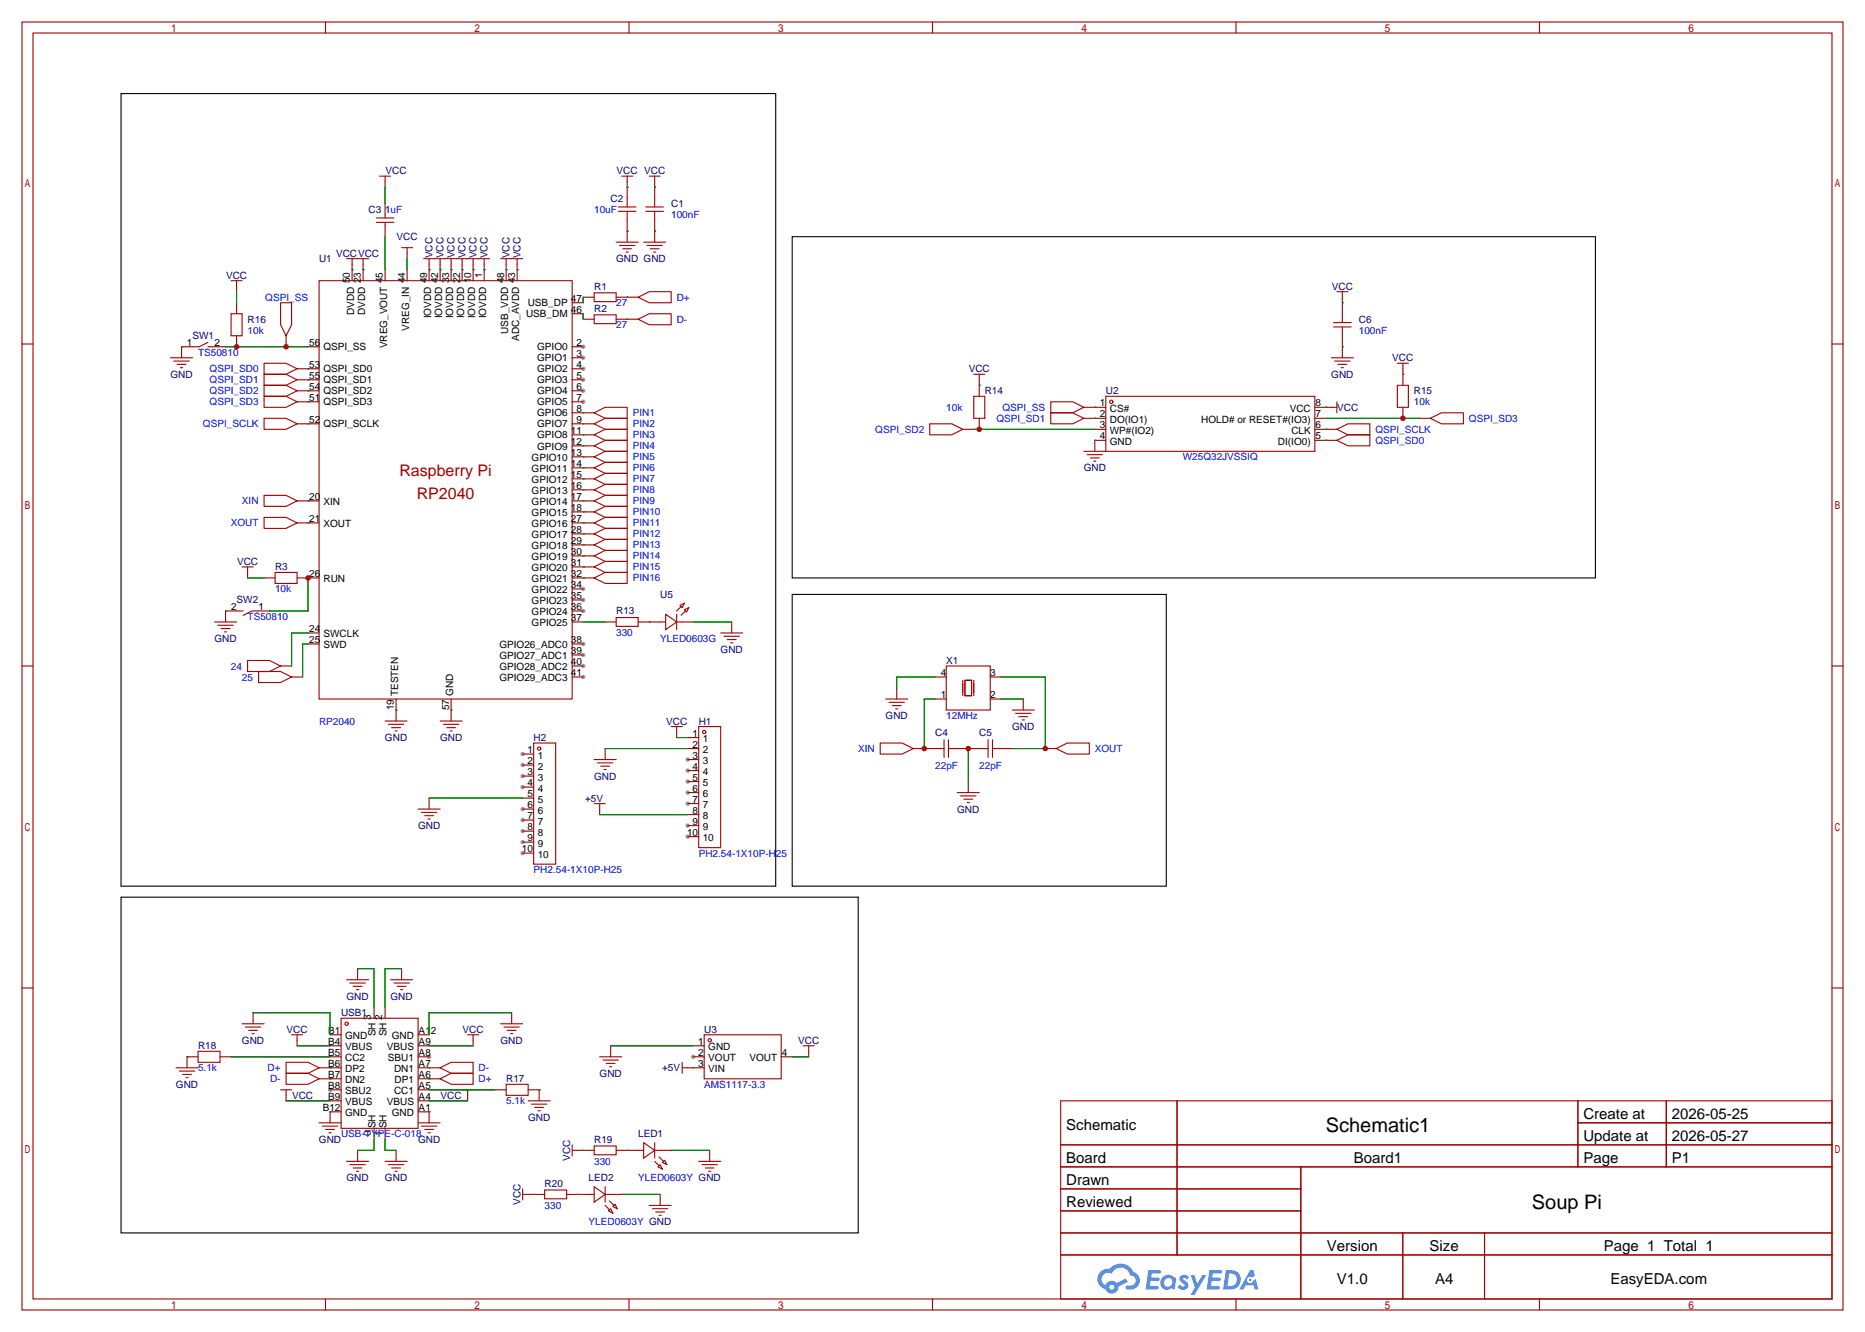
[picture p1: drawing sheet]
<svg xmlns="http://www.w3.org/2000/svg" width="431mm" height="307mm" viewBox="0 0 431 307" stroke-linecap="round" stroke-linejoin="round" font-family="sans-serif">
<g fill="#999">
<circle cx="134.6" cy="80" r=".51"/>
<circle cx="134.6" cy="82.6" r=".51"/>
<circle cx="134.6" cy="135.9" r=".51"/>
<circle cx="134.6" cy="138.4" r=".51"/>
<circle cx="134.6" cy="141" r=".51"/>
<circle cx="134.6" cy="148.6" r=".51"/>
<circle cx="134.6" cy="151.1" r=".51"/>
<circle cx="134.6" cy="85.1" r=".51"/>
<circle cx="134.6" cy="153.7" r=".51"/>
<circle cx="134.6" cy="156.2" r=".51"/>
<circle cx="134.6" cy="87.6" r=".51"/>
<circle cx="134.6" cy="90.2" r=".51"/>
<circle cx="134.6" cy="92.7" r=".51"/>
<circle cx="160" cy="243.8" r=".51"/>
<circle cx="76.2" cy="251.5" r=".51"/>
<circle cx="99.1" cy="243.8" r=".51"/>
<circle cx="158.7" cy="175.3" r=".51"/>
<circle cx="158.7" cy="177.8" r=".51"/>
<circle cx="158.7" cy="180.3" r=".51"/>
<circle cx="158.7" cy="182.9" r=".51"/>
<circle cx="158.7" cy="185.4" r=".51"/>
<circle cx="158.7" cy="190.5" r=".51"/>
<circle cx="158.7" cy="193" r=".51"/>
<circle cx="120.6" cy="174" r=".51"/>
<circle cx="120.6" cy="176.5" r=".51"/>
<circle cx="120.6" cy="179.1" r=".51"/>
<circle cx="120.6" cy="181.6" r=".51"/>
<circle cx="120.6" cy="186.7" r=".51"/>
<circle cx="120.6" cy="189.2" r=".51"/>
<circle cx="120.6" cy="191.8" r=".51"/>
<circle cx="120.6" cy="194.3" r=".51"/>
<circle cx="120.6" cy="196.9" r=".51"/>
</g>
<g fill="none" stroke="#a10000" stroke-width=".25">
<path d="M5.1 5.1h420.3v297.2h-420.3zM7.6 7.6h415.3v292.1h-415.3zM75.1 5.1v2.5M145.2 5.1v2.5M215.3 5.1v2.5M285.3 5.1v2.5M355.4 5.1v2.5M5.1 79.4h2.5M422.9 79.4h2.5M5.1 153.7h2.5M422.9 153.7h2.5M5.1 228h2.5"/>
<path d="M422.9 228h2.5M244.9 254h178v45.7h-178zM271.7 254v35.6M364.3 254v15.2M364.3 259.1h58.6M384.7 254v15.2M244.9 264.2h178M244.9 269.2h178M244.9 274.3h55.4M244.9 279.4h55.4M300.3 269.2v30.5M75.1 299.7v2.6"/>
<path d="M145.2 299.7v2.6M215.3 299.7v2.6M244.9 284.5h178M244.9 289.6h178M285.3 299.7v2.6M323.8 284.5v15.2M342.7 284.5v15.2M355.4 299.7v2.6"/>
</g>
<g fill="#5487ff">
<path d="M272.6 294.4a1.3 1.3 0 0 1 1.8 .3l-.4 .6a.54 .54 0 0 0-.9-.2l.1 .2a1.28 1.28 0 0 1 .8 2 1.53 1.53 0 0 1-2.2-.3l.6-.6 .7 .5a.31 .31 0 0 0 .4-.3 .31 .31 0 0 0-.3-.4 1.12 1.12 0 0 1-.6-1.8z"/>
<path d="M274.9 294.2h.8l.7 2 1.2-2h.9l-2.7 4.5h-.9l.9-1.6z"/>
<path d="M265.1 293h2.3a.46 .46 0 0 1 .5 .1 .46 .46 0 0 1 .1 .5l-.4 .2h-1.7l-.2 1h1.7a.4 .4 0 0 1 .3 .4 .4 .4 0 0 1-.4 .4h-1.7l-.2 1.2h1.4a.46 .46 0 0 1 .5 0 .46 .46 0 0 1 .1 .5l-.3 .2h-2.6z"/>
<path d="M279.2 293.1h2.3a.47 .47 0 0 1 .5 0 .47 .47 0 0 1 .1 .5l-.4 .2h-1.7l-.2 1h1.7a.4 .4 0 0 1 .3 .4 .4 .4 0 0 1-.4 .4h-1.7l-.1 1.2 1.3-.1a.46 .46 0 0 1 .5 .1 .46 .46 0 0 1 .1 .5l-.3 .2h-2.6z"/>
<path d="M288.6 293.1h.7l.4 1.3-.7 .3a.75 .75 0 0 0-1.1 .3 .75 .75 0 0 0 .5 1.1 .75 .75 0 0 0 1-.7l.5-.3 .6 2.4h-.9l-.2-.9h-1.8l-.6 .9h-.9z"/>
<path d="M283 293.1l-.6 4.4h1.4a2.27 2.27 0 0 0 2.6-2.2 2.27 2.27 0 0 0-2.7-2.2zM283.8 293.8a1.5 1.5 0 0 1 1.8 1.6 1.5 1.5 0 0 1-2 1.4h-.2z"/>
<path d="M268.4 294.7a1.6 1.6 0 0 0-.3 2.3 1.6 1.6 0 0 0 2.3 .2l.8 .3 .3-2.4-.2-.3-.4-.1a1.58 1.58 0 0 0-2.5 0zM269 295.2a.99 .99 0 0 1 1.7 .6 .99 .99 0 0 1-1.4 1.1 .98 .98 0 0 1-.3-1.7z"/>
<path d="M254.1 293.5a2.37 2.37 0 0 0 1.1 4 1.54 1.54 0 0 0 1.8 1 1.54 1.54 0 0 0 1.2-1.6l2.1-1.1-.4-.8-2.1 1a1.57 1.57 0 0 0-2.6 .5 1.5 1.5 0 0 1-.7-2.1 1.5 1.5 0 0 1 2.1-.5 2.23 2.23 0 0 1 2.3-1.4 2.23 2.23 0 0 1 2 1.8 1.16 1.16 0 0 1 1.3 1.1 1.16 1.16 0 0 1-1.1 1.2h-.7a.47 .47 0 0 0-.6 .4 .47 .47 0 0 0 .5 .5 2.14 2.14 0 0 0 2.7-1.3 2.14 2.14 0 0 0-1.4-2.7 3.2 3.2 0 0 0-5.4-.7l-1.2 .1zM256.1 297a.58 .58 0 0 1 1.1 0 .58 .58 0 0 1-1.1 0z"/>
<circle cx="288.6" cy="295.3" r=".28"/>
</g>
<g fill="none" stroke="#a10000" stroke-width=".25">
<path d="M80 59.7h5.1M81.3 59.7v5.1M83.8 59.7v5.1M86.9 51.3h4M86.9 50.3h4M87.6 40.6h2.6M88.9 40.6v2.6M88.9 47v3.3M88.9 51.3v3.3M92.7 57.2h2.5M94 57.2v2.5M97.8 59.7h15.2"/>
<path d="M99.1 59.7v5.1M101.6 59.7v5.1M104.1 59.7v5.1M106.7 59.7v5.1M109.2 59.7v5.1M111.8 59.7v5.1M115.6 59.7h5M116.8 59.7v5.1M119.4 59.7v5.1M142.2 55.9h5.1M142.7 47.8h4.1M142.7 48.8h4.1"/>
<path d="M143 56.6h3.6M143.5 40.6h2.5M143.8 57.4h2M144.5 58.2h.5M144.8 40.6v7.2M144.8 48.8v7.1M148.6 55.9h5.1M149.1 47.8h4.1M149.1 48.8h4.1M149.4 56.6h3.5M149.9 40.6h2.5M150.1 57.4h2"/>
<path d="M150.9 58.2h.5M151.1 40.6v7.2M151.1 48.8v7.1M48 79l-2 1h-4.1v2.6M53.3 72.4h2.6v5.1h-2.6zM53.3 64.8h2.6M54.6 64.8v2.5M54.6 69.8v2.6M54.6 77.5v2.5M64.8 69.8h2.5v5.1l-1.3 2.6-1.2-2.6zM66 77.5v2.5M73.7 64.8h58.4v96.5h-58.4z"/>
<path d="M88.9 62.2v2.6M94 62.2v2.6M132.1 72.4h2.5M132.1 69.8h2.5M134.6 68.6h2.6M134.6 73.7h2.6M137.2 67.6h5v2h-5zM137.2 72.6h5v2.1h-5zM142.2 68.6h5.1M142.2 73.7h5.1M147.3 73.7l2.6-1.3h5v2.5h-5zM147.3 68.6l2.6-1.3h5v2.5h-5z"/>
<path d="M307.8 74.4h4.1M307.8 75.4h4.1M308.6 67.3h2.5M309.9 67.3v7.1M309.9 75.4v7.2M39.4 82.6h5M40.1 83.3h3.6M40.9 84.1h2M41.7 84.8h.5M48 80h4.1M61 83.8h5l2.6 1.3-2.6 1.3h-5zM61 86.4h5l2.6 1.2-2.6 1.3h-5z"/>
<path d="M61 88.9h5l2.6 1.3-2.6 1.2h-5zM61 91.4h5l2.6 1.3-2.6 1.3h-5zM61 96.5h5l2.6 1.3-2.6 1.3h-5zM68.6 85.1h5.1M68.6 87.6h5.1M68.6 92.7h5.1M68.6 97.8h5.1M68.6 90.2h5.1M71.1 80h2.6M132.1 80h2.5M132.1 82.6h2.5M132.1 85.1h2.5"/>
<path d="M132.1 87.6h2.5M132.1 92.7h2.5M132.1 97.8h5.1M132.1 90.2h2.5M132.1 95.2h5.1M137.2 95.2l2.5-1.2h5.1v2.5h-5.1zM137.2 97.8l2.5-1.3h5.1v2.6h-5.1zM214.6 97.8h5.1l2.5 1.3-2.5 1.2h-5.1zM222.2 99.1h2.6M224.8 91.4h2.5v5.1h-2.5zM224.8 86.4h2.5M226.1 86.4v5"/>
<path d="M226.1 96.5v2.6M242.6 95.2h5l2.6 1.3-2.6 1.3h-5zM242.6 92.7h5l2.6 1.3-2.6 1.2h-5zM250.2 94h5.1M250.2 96.5h5.1M252.7 99.1h2.6M255.3 91.4h48.2v12.7h-48.2zM303.5 94h5.1M303.5 96.5h2.6M303.5 99.1h5.1M307.3 82.6h5.1M308.1 83.3h3.6"/>
<path d="M308.6 99.1l2.5-1.3h5.1v2.5h-5.1zM308.6 92.7v2.5M308.9 84.1h2M309.6 84.8h.5M322.6 88.9h2.5v5.1h-2.5zM322.6 83.8h2.5M323.8 83.8v5.1M323.8 94v2.5M327.7 96.5h2.5M330.2 96.5l2.5-1.3h5.1v2.6h-5.1zM61 114.3h5l2.6 1.3-2.6 1.2h-5zM61 119.4h5l2.6 1.3-2.6 1.2h-5z"/>
<path d="M68.6 115.6h5.1M132.1 100.3h5.1M132.1 102.9h5.1M132.1 105.4h5.1M132.1 107.9h5.1M132.1 110.5h5.1M132.1 113h5.1M132.1 115.6h5.1M132.1 118.1h5.1M137.2 100.3l2.5-1.2h5.1v2.5h-5.1zM137.2 102.9l2.5-1.3h5.1v2.5h-5.1zM137.2 105.4l2.5-1.3h5.1v2.6h-5.1z"/>
<path d="M137.2 107.9l2.5-1.2h5.1v2.5h-5.1zM137.2 110.5l2.5-1.3h5.1v2.6h-5.1zM137.2 113l2.5-1.2h5.1v2.5h-5.1zM137.2 115.6l2.5-1.3h5.1v2.5h-5.1zM137.2 118.1l2.5-1.3h5.1v2.6h-5.1zM250.2 104.1h5.1M251 104.9h3.5M251.7 105.7h2M252.5 106.4h.5M255.3 101.6h-2.6v2.5M303.5 101.6h5.1M308.6 101.6l2.5-1.3h5.1v2.6h-5.1z"/>
<path d="M55.9 130.8h2.5M57.1 130.8v2.5M61 133.3h2.5M63.5 132.1h5.1v2.5h-5.1zM68.6 120.7h5.1M68.6 133.3h5.1M132.1 120.7h5.1M132.1 133.3h5.1M132.1 123.2h5.1M132.1 125.7h5.1M132.1 128.3h5.1M132.1 130.8h5.1"/>
<path d="M132.1 135.9h2.5M132.1 138.4h2.5M137.2 120.7l2.5-1.3h5.1v2.5h-5.1zM137.2 123.2l2.5-1.3h5.1v2.6h-5.1zM137.2 125.7l2.5-1.2h5.1v2.5h-5.1zM137.2 128.3l2.5-1.3h5.1v2.5h-5.1zM137.2 130.8l2.5-1.3h5.1v2.6h-5.1zM137.2 133.3l2.5-1.2h5.1v2.5h-5.1zM157 139.7l1-.5-.5 1zM157.2 140l-1 1M49.5 143.5h5.1M50.3 144.3h3.5"/>
<path d="M51.1 145h2M51.8 145.8h.5M56.1 141h-4v2.5M57.1 152.4h5.1l2.6 1.3-2.6 1.2h-5.1zM59.7 154.9h5.1l2.5 1.3-2.5 1.3h-5.1zM62.2 141h-4l-2.1 1M64.8 153.7h2.5M67.3 156.2h2.5M71.1 146h2.6M71.1 148.6h2.6M132.1 148.6h2.5M132.1 141h2.5"/>
<path d="M132.1 143.5h2.5M132.1 151.1h2.5M132.1 153.7h2.5M132.1 156.2h2.5M139.7 143.5h2.5M142.2 142.5h5.1v2h-5.1zM147.3 143.5h6.4M153.7 141.7l2.5 1.8-2.5 1.8zM156.2 143.5h3.8M156.2 141.7v3.6M158 140.7l1-.5-.5 1zM158.2 141l-1 1"/>
<path d="M166.4 146h5M167.1 146.8h3.6M167.9 147.6h2M168.7 148.3h.5M168.9 143.5v2.5M207 158.8v2.5M215.9 156.2h2.5M218.4 153.7h10.2v10.1h-10.2zM222.2 157v3.5M222.8 157h1.5v3.5h-1.5zM224.8 157v3.5M228.6 156.2h2.5"/>
<path d="M88.9 166.4h5.1M89.7 167.1h3.5M90.4 167.9h2.1M91.2 168.7h.5M91.4 161.3v5.1M101.6 166.4h5.1M102.4 167.1h3.5M103.1 167.9h2.1M103.9 168.7h.5M104.1 161.3v5.1M120.6 174h2.6M120.6 176.5h2.6"/>
<path d="M120.6 179.1h2.6M123.2 171.4h5.1v28h-5.1zM137.2 175.3h5M137.9 176h3.6M138.7 176.8h2M139.4 177.5h.6M139.7 172.7v2.6M154.9 167.6h2.6M156.2 167.6v2.6M158.7 172.7h2.6M158.7 170.2h2.6M158.7 175.3h2.6"/>
<path d="M158.7 177.8h2.6M161.3 167.6h5.1v28h-5.1zM203.2 171.4h5.1l2.5 1.3-2.5 1.3h-5.1zM204.5 161.3h5M205.2 162.1h3.6M206 162.8h2M206.8 163.6h.5M210.8 172.7h7.1M215.9 161.3h2.5M217.9 170.7v4.1M218.9 172.7h9.2M218.9 170.7v4.1"/>
<path d="M228.1 170.7v4.1M228.6 161.3h2.5M229.1 172.7h4.6M229.1 170.7v4.1M233.7 163.8h5.1M234.4 164.6h3.6M235.2 165.4h2M236 166.1h.5M236.2 161.3v2.5M241.3 172.7h2.5M243.8 172.7l2.6-1.3h5.1v2.6h-5.1zM96.5 186.7h5.1"/>
<path d="M97.3 187.5h3.5M98 188.2h2.1M98.8 189h.5M99.1 184.1v2.6M120.6 181.6h2.6M120.6 184.1h2.6M120.6 186.7h2.6M120.6 189.2h2.6M120.6 191.8h2.6M120.6 194.3h2.6M120.6 196.8h2.6M137.2 185.4h2.5"/>
<path d="M138.4 185.4v2.6M158.7 182.9h2.6M158.7 180.3h2.6M158.7 185.4h2.6M158.7 188h2.6M158.7 190.5h2.6M158.7 193h2.6M221 182.9h5.1M221.7 183.6h3.6M222.5 184.4h2M223.3 185.2h.5M223.5 180.3v2.6"/>
<path d="M55.9 236.2h5.1M56.6 237h3.6M57.4 237.7h2M58.2 238.5h.5M58.4 233.7v2.5M67.3 238.8h2.5M68.6 238.8v2.5M76.2 238.8h2.5M78.7 235h17.8v25.4h-17.8zM80 226.1h5.1M80.8 226.8h3.5M81.5 227.6h2.1"/>
<path d="M82.3 228.3h.5M82.5 223.5v2.6M86.4 232.4v2.6M88.9 232.4v2.6M90.2 226.1h5M90.9 226.8h3.6M91.7 227.6h2M92.5 228.3h.5M92.7 223.5v2.6M96.5 238.8h2.6M107.9 238.8h2.6M109.2 238.8v2.5"/>
<path d="M115.6 236.2h5M116.3 237h3.6M117.1 237.7h2M117.9 238.5h.5M118.1 233.7v2.5M162.6 238.8h17.7v10.1h-17.7zM40.6 246.4h5.1M41.4 247.1h3.6M42.2 247.9h2M42.9 248.7h.5M45.7 242.6h5.1v2.5h-5.1zM45.7 243.8h-2.5v2.6"/>
<path d="M50.8 243.8h2.5M64.8 251.5h2.5M66 245.1h5.1l2.6 1.3-2.6 1.3h-5.1zM66 247.7h5.1l2.6 1.2-2.6 1.3h-5.1zM66 251.5v2.5M73.7 246.4h5M73.7 248.9h5M73.7 259.1h5M74.4 259.8h3.6M76.2 241.3h2.5M76.2 243.8h2.5M76.2 251.5h2.5"/>
<path d="M76.2 254h2.5M78.7 256.5h-2.5v2.6M96.5 256.5h2.6v2.6M96.5 241.3h2.6M96.5 243.8h2.6M96.5 246.4h5.1M96.5 248.9h5.1M96.5 251.5h2.6M96.5 254h2.6M96.5 259.1h5.1M97.3 259.8h3.5M101.6 248.9l2.5-1.2h5.1v2.5h-5.1z"/>
<path d="M101.6 246.4l2.5-1.3h5.1v2.6h-5.1zM106.7 251.5h2.5M107.9 251.5v2.5M114.3 251.5h2.5M116.8 250.2h5.1v2.5h-5.1zM121.9 251.5h2.6v2.5M121.9 254h5.1M122.7 254.8h3.5M123.4 255.5h2.1M124.2 256.3h.5M138.4 243.8h5.1M139.2 244.6h3.5"/>
<path d="M140 245.4h2M140.7 246.1h.5M141 241.3v2.5M157.5 246.4h5.1M157.5 245.1v2.6M160 241.3h2.6M160 243.8h2.6M180.3 243.8h2.6M185.4 241.3h2.6M186.7 241.3v2.5M75.2 260.6h2M75.9 261.4h.6"/>
<path d="M80 268h5.1M80.8 268.7h3.5M81.5 269.5h2.1M82.3 270.3h.5M82.5 265.4v2.6M86.4 260.4v2.5M88.9 260.4v2.5M88.9 268h5.1M89.7 268.7h3.5M90.4 269.5h2.1M91.2 270.3h.5M91.4 265.4v2.6"/>
<path d="M98 260.6h2.1M98.8 261.4h.5M120.6 275.6h5.1M120.6 274.3v2.6M125.7 274.6h5.1v2h-5.1zM130.8 275.6h6.4M132.1 265.4h5.1M132.1 264.2v2.5M137.2 264.4h5v2h-5zM137.2 273.8l2.5 1.8-2.5 1.8zM139.7 273.8v3.6M139.7 275.6h3.8"/>
<path d="M139.7 278.1l1 1M140.5 279.4l.5-.5 .5 1zM140.7 277.1l1 1M141.5 278.4l.5-.5 .5 1zM142.2 265.4h6.4M148.6 263.7l2.5 1.7-2.5 1.8zM149.9 278.1h5M150.6 278.9h3.6M151.1 263.7v3.5M151.1 265.4h3.8M151.1 268l1 1M151.4 279.7h2"/>
<path d="M151.9 269.2l.5-.5 .5 1zM152.1 267l1.1 1M152.4 275.6v2.5M152.9 268.2l.5-.5 .5 1zM161.3 268h5.1M162.1 268.7h3.5M162.8 269.5h2M163.6 270.3h.5M163.8 265.4v2.6M152.1 280.4h.6"/>
<circle cx="256.5" cy="92.7" r=".38"/>
<circle cx="124.5" cy="172.7" r=".38"/>
<circle cx="162.6" cy="168.9" r=".38"/>
<circle cx="80" cy="236.2" r=".38"/>
<circle cx="163.8" cy="240" r=".38"/>
</g>
<g fill="none" stroke="#008700" stroke-width=".25">
<path d="M88.9 43.2v3.8M88.9 54.6v7.6M94 59.7v2.5M144.8 43.2h.1M144.8 53.3h.1M151.1 43.2h.1M151.1 53.3h.1M54.6 67.3v2.5M81.3 62.2h.1M83.8 62.2h.1M99.1 62.2h.1M101.6 62.2h.1"/>
<path d="M104.1 62.2h.1M106.7 62.2h.1M109.2 62.2h.1M111.8 62.2h.1M116.8 62.2h.1M119.4 62.2h.1M134.6 68.6v1.2M134.6 72.4v1.3M144.8 73.7h.1M144.8 68.6h.1M309.9 69.8h.1M41.9 80h.1"/>
<path d="M52.1 80h19M71.1 85.1h.1M71.1 87.6h.1M71.1 90.2h.1M71.1 92.7h.1M71.1 97.8h.1M134.6 95.2h.1M134.6 97.8h.1M224.8 99.1h27.9M226.1 88.9h.1M252.7 96.5h.1M252.7 94h.1"/>
<path d="M306.1 94h.1M306.1 99.1h.1M306.1 96.5h21.6M309.9 80h.1M323.8 86.4h.1M71.1 115.6h.1M134.6 100.3h.1M134.6 102.9h.1M134.6 105.4h.1M134.6 107.9h.1M134.6 110.5h.1M134.6 113h.1"/>
<path d="M134.6 115.6h.1M134.6 118.1h.1M252.7 101.6h.1M306.1 101.6h.1M57.1 133.3h3.9M71.1 120.7h.1M71.1 133.3v7.7h-8.9M134.6 120.7h.1M134.6 123.2h.1M134.6 125.7h.1M134.6 128.3h.1M134.6 130.8h.1"/>
<path d="M134.6 133.3h.1M52.1 141h.1M71.1 146h-3.8v7.7M71.1 148.6h-1.3v7.6M134.6 143.5h5.1M149.9 143.5h.1M160 143.5h8.9M215.9 156.2h-8.9v2.6M231.1 156.2h10.2v16.5h-7.6M91.4 163.8h.1M104.1 163.8h.1M139.7 172.7h19"/>
<path d="M156.2 170.2h2.5M215.9 161.3h-2.5v11.4M223.5 172.7v7.6M231.1 161.3h5.1M99.1 184.1h21.5M138.4 188h20.3M58.4 233.7h17.8v5.1M82.5 223.5h3.9v8.9M92.7 223.5h-3.8v8.9M118.1 233.7h-19v5.1M43.2 243.8h.1M53.3 243.8h22.9"/>
<path d="M66 254h10.2M68.6 241.3h7.6M76.2 246.4h.1M76.2 248.9h.1M76.2 256.5h.1M99.1 248.9h.1M99.1 246.4h.1M99.1 256.5h.1M99.1 241.3h10.1M99.1 254h8.8M99.1 251.5h15.2M124.5 251.5h.1"/>
<path d="M141 241.3h19M160 246.4h.1M182.9 243.8h3.8M86.4 262.9v2.5h-3.9M88.9 262.9v2.5h2.5M123.2 275.6h.1M133.3 275.6h.1M134.6 265.4h.1M143.5 275.6h8.9M144.8 265.4h.1M154.9 265.4h8.9"/>
</g>
<path d="M27.9 21.6h151.2v182.9h-151.2zM182.9 54.6h185.4v78.7h-185.4zM182.9 137.2h86.3v67.3h-86.3zM27.9 207h170.2v77.5h-170.2z" fill="none" stroke="#000" stroke-width=".25"/>
<g fill="#c00">
<circle cx="241.3" cy="172.7" r=".63"/>
<circle cx="213.4" cy="172.7" r=".63"/>
<circle cx="223.5" cy="172.7" r=".63"/>
<circle cx="66" cy="80" r=".63"/>
<circle cx="54.6" cy="80" r=".63"/>
<circle cx="71.1" cy="133.3" r=".63"/>
<circle cx="226.1" cy="99.1" r=".63"/>
<circle cx="323.9" cy="96.5" r=".63"/>
</g>
<g font-size="4.6">
<text x="306" y="261.1">Schematic1</text>
<text x="353.6" y="278.9">Soup Pi</text>
</g>
<g font-size="3.7" fill="#a00000">
<text x="92.2" y="109.9">Raspberry Pi</text>
<text x="96.2" y="115">RP2040</text>
</g>
<g font-size="3.5">
<text x="246.1" y="260.8">Schematic</text>
<text x="365.5" y="258.2">Create at</text>
<text x="365.5" y="263.3">Update at</text>
<text x="385.9" y="258.2">2026-05-25</text>
<text x="385.9" y="263.3">2026-05-27</text>
<text x="246.1" y="268.4">Board</text>
<text x="312.5" y="268.4">Board1</text>
<text x="365.5" y="268.4">Page</text>
<text x="385.9" y="268.4">P1</text>
<text x="246.1" y="273.5">Drawn</text>
<text x="246.1" y="278.5">Reviewed</text>
<text x="306.3" y="288.7">Version</text>
<text x="330" y="288.7">Size</text>
<text x="370.2" y="288.7">Page 1 Total 1</text>
<text x="308.6" y="296.3">V1.0</text>
<text x="331.3" y="296.3">A4</text>
<text x="371.8" y="296.3">EasyEDA.com</text>
</g>
<g font-size="2.3" fill="#000080">
<text x="89" y="40.2">VCC</text>
<text x="142.3" y="40.2">VCC VCC</text>
<text x="141" y="46.5">C2</text>
<text x="154.9" y="47.8">C1</text>
<text x="85.1" y="49.1">C3</text>
<text x="77.6" y="59.2">VCCVCC</text>
<text x="91.5" y="55.4">VCC</text>
<text x="99.9" y="59.6" transform="rotate(-90 99.9 59.6)">VCC</text>
<text x="102.4" y="59.6" transform="rotate(-90 102.4 59.6)">VCC</text>
<text x="104.9" y="59.6" transform="rotate(-90 104.9 59.6)">VCC</text>
<text x="107.5" y="59.6" transform="rotate(-90 107.5 59.6)">VCC</text>
<text x="110" y="59.6" transform="rotate(-90 110 59.6)">VCC</text>
<text x="112.6" y="59.6" transform="rotate(-90 112.6 59.6)">VCC</text>
<text x="117.6" y="59.6" transform="rotate(-90 117.6 59.6)">VCC</text>
<text x="120.2" y="59.6" transform="rotate(-90 120.2 59.6)">VCC</text>
<text x="52.2" y="64.3">VCC</text>
<text x="73.7" y="60.5">U1</text>
<text x="142.2" y="60.5">GND GND</text>
<text x="137.2" y="66.8">R1</text>
<text x="137.2" y="71.9">R2</text>
<text x="307.4" y="66.8">VCC</text>
<text x="57.1" y="74.5">R16</text>
<text x="313.7" y="74.5">C6</text>
<text x="44.4" y="78.3">SW1</text>
<text x="321.4" y="83.4">VCC</text>
<text x="39.3" y="87.2">GND</text>
<text x="223.6" y="85.9">VCC</text>
<text x="307.3" y="87.2">GND</text>
<text x="227.3" y="91">R14</text>
<text x="255.3" y="91">U2</text>
<text x="308.7" y="94.8">VCC</text>
<text x="326.4" y="91">R15</text>
<text x="250.2" y="108.8">GND</text>
<text x="54.7" y="130.3">VCC</text>
<text x="63.5" y="131.6">R3</text>
<text x="152.4" y="138">U5</text>
<text x="54.6" y="139.2">SW2</text>
<text x="142.2" y="141.8">R13</text>
<text x="49.5" y="148.1">GND</text>
<text x="166.3" y="150.7">GND</text>
<text x="218.4" y="153.2">X1</text>
<text x="153.8" y="167.2">VCC</text>
<text x="161.3" y="167.2">H1</text>
<text x="204.4" y="165.9">GND</text>
<text x="88.9" y="171">GND</text>
<text x="101.6" y="171">GND</text>
<text x="123.2" y="171">H2</text>
<text x="215.9" y="169.7">C4</text>
<text x="226.1" y="169.7">C5</text>
<text x="233.7" y="168.4">GND</text>
<text x="137.1" y="179.9">GND</text>
<text x="135.1" y="185">+5V</text>
<text x="96.5" y="191.3">GND</text>
<text x="221" y="187.5">GND</text>
<text x="80" y="230.7">GND</text>
<text x="90.1" y="230.7">GND</text>
<text x="66.1" y="238.3">VCC</text>
<text x="78.7" y="234.5">USB1</text>
<text x="106.8" y="238.3">VCC</text>
<text x="162.6" y="238.3">U3</text>
<text x="45.7" y="242.1">R18</text>
<text x="55.9" y="240.8">GND</text>
<text x="115.5" y="240.8">GND</text>
<text x="184.3" y="240.8">VCC</text>
<text x="40.6" y="251">GND</text>
<text x="116.8" y="249.7">R17</text>
<text x="138.4" y="248.5">GND</text>
<text x="152.9" y="247.2">+5V</text>
<text x="67.4" y="253.5">VCC</text>
<text x="101.7" y="253.5">VCC</text>
<text x="73.6" y="263.7">GND</text>
<text x="96.5" y="263.7">GND</text>
<text x="121.9" y="258.6">GND</text>
<text x="137.2" y="263.7">R19</text>
<text x="147.3" y="262.4">LED1</text>
<text x="131.6" y="267.9" transform="rotate(-90 131.6 267.9)">VCC</text>
<text x="80" y="272.6">GND</text>
<text x="88.9" y="272.6">GND</text>
<text x="125.7" y="273.9">R20</text>
<text x="135.9" y="272.6">LED2</text>
<text x="120.2" y="278" transform="rotate(-90 120.2 278)">VCC</text>
</g>
<g font-size="2.3" fill="#00f">
<text x="88.9" y="49.1">1uF</text>
<text x="137.2" y="49.1">10uF</text>
<text x="154.9" y="50.3">100nF</text>
<text x="61.2" y="69.4">QSPI_SS</text>
<text x="142.2" y="70.7">27</text>
<text x="156.2" y="69.4">D+</text>
<text x="57.1" y="77">10k</text>
<text x="142.2" y="75.7">27</text>
<text x="156.2" y="74.5">D-</text>
<text x="313.7" y="77">100nF</text>
<text x="45.7" y="82.1">TS50810</text>
<text x="48.4" y="85.9">QSPI_SD0</text>
<text x="48.4" y="88.4">QSPI_SD1</text>
<text x="48.4" y="91">QSPI_SD2</text>
<text x="48.4" y="93.5">QSPI_SD3</text>
<text x="218.4" y="94.8">10k</text>
<text x="231.4" y="94.8">QSPI_SS</text>
<text x="326.4" y="93.5">10k</text>
<text x="46.9" y="98.6">QSPI_SCLK</text>
<text x="146" y="96.1">PIN1</text>
<text x="146" y="98.6">PIN2</text>
<text x="146" y="101.1">PIN3</text>
<text x="202.1" y="99.9">QSPI_SD2</text>
<text x="230" y="97.3">QSPI_SD1</text>
<text x="317.5" y="99.9">QSPI_SCLK</text>
<text x="339.1" y="97.3">QSPI_SD3</text>
<text x="146" y="103.7">PIN4</text>
<text x="146" y="106.2">PIN5</text>
<text x="273" y="106.2">W25Q32JVSSIQ</text>
<text x="317.5" y="102.4">QSPI_SD0</text>
<text x="146" y="108.8">PIN6</text>
<text x="146" y="111.3">PIN7</text>
<text x="146" y="113.8">PIN8</text>
<text x="55.8" y="116.4">XIN</text>
<text x="146" y="116.4">PIN9</text>
<text x="146" y="118.9">PIN10</text>
<text x="53.3" y="121.5">XOUT</text>
<text x="146" y="121.5">PIN11</text>
<text x="146" y="124">PIN12</text>
<text x="146" y="126.5">PIN13</text>
<text x="146" y="129.1">PIN14</text>
<text x="146" y="131.6">PIN15</text>
<text x="63.5" y="136.7">10k</text>
<text x="146" y="134.2">PIN16</text>
<text x="57.1" y="143">TS50810</text>
<text x="142.2" y="146.9">330</text>
<text x="152.4" y="148.1">YLED0603G</text>
<text x="53.3" y="154.5">24</text>
<text x="55.9" y="157">25</text>
<text x="73.7" y="167.2">RP2040</text>
<text x="218.4" y="165.9">12MHz</text>
<text x="198.1" y="173.5">XIN</text>
<text x="252.7" y="173.5">XOUT</text>
<text x="215.9" y="177.3">22pF</text>
<text x="226.1" y="177.3">22pF</text>
<text x="161.3" y="197.7">PH2.54-1X10P-H25</text>
<text x="123.2" y="201.5">PH2.54-1X10P-H25</text>
<text x="45.7" y="247.2">5.1k</text>
<text x="61.8" y="247.2">D+</text>
<text x="62.3" y="249.7">D-</text>
<text x="110.5" y="249.7">D+</text>
<text x="110.5" y="247.2">D-</text>
<text x="162.6" y="251">AMS1117-3.3</text>
<text x="116.8" y="254.8">5.1k</text>
<text x="78.7" y="262.4">USB-TYPE-C-018</text>
<text x="137.2" y="268.8">330</text>
<text x="147.3" y="272.6">YLED0603Y GND</text>
<text x="125.7" y="278.9">330</text>
<text x="135.9" y="282.7">YLED0603Y GND</text>
</g>
<g font-size="2.3">
<text x="80.8" y="65.4" transform="rotate(-90 80.8 65.4)">50</text>
<text x="83.3" y="65.4" transform="rotate(-90 83.3 65.4)">23</text>
<text x="88.4" y="65.4" transform="rotate(-90 88.4 65.4)">45</text>
<text x="93.5" y="65.4" transform="rotate(-90 93.5 65.4)">44</text>
<text x="98.6" y="65.4" transform="rotate(-90 98.6 65.4)">49</text>
<text x="101.1" y="65.4" transform="rotate(-90 101.1 65.4)">42</text>
<text x="103.7" y="65.4" transform="rotate(-90 103.7 65.4)">33</text>
<text x="106.2" y="65.4" transform="rotate(-90 106.2 65.4)">22</text>
<text x="108.7" y="65.4" transform="rotate(-90 108.7 65.4)">10</text>
<text x="111.3" y="64.1" transform="rotate(-90 111.3 64.1)">1</text>
<text x="116.4" y="65.4" transform="rotate(-90 116.4 65.4)">48</text>
<text x="118.9" y="65.4" transform="rotate(-90 118.9 65.4)">43</text>
<text x="121.8" y="70.7">USB_DP</text>
<text x="131.8" y="69.7">47</text>
<text x="81.8" y="72.7" transform="rotate(-90 81.8 72.7)">DVDD</text>
<text x="84.3" y="72.7" transform="rotate(-90 84.3 72.7)">DVDD</text>
<text x="94.5" y="76.3" transform="rotate(-90 94.5 76.3)">VREG_IN</text>
<text x="99.6" y="73.5" transform="rotate(-90 99.6 73.5)">IOVDD</text>
<text x="102.1" y="73.5" transform="rotate(-90 102.1 73.5)">IOVDD</text>
<text x="104.6" y="73.5" transform="rotate(-90 104.6 73.5)">IOVDD</text>
<text x="107.2" y="73.5" transform="rotate(-90 107.2 73.5)">IOVDD</text>
<text x="109.7" y="73.5" transform="rotate(-90 109.7 73.5)">IOVDD</text>
<text x="112.3" y="73.5" transform="rotate(-90 112.3 73.5)">IOVDD</text>
<text x="117.3" y="77" transform="rotate(-90 117.3 77)">USB_VDD</text>
<text x="121.4" y="73.2">USB_DM</text>
<text x="131.8" y="72.3">46</text>
<text x="43.2" y="79.8">1</text>
<text x="49.5" y="79.8">2</text>
<text x="71.4" y="79.9">56</text>
<text x="74.7" y="80.9">QSPI_SS</text>
<text x="89.4" y="80.4" transform="rotate(-90 89.4 80.4)">VREG_VOUT</text>
<text x="119.9" y="78.7" transform="rotate(-90 119.9 78.7)">ADC_AVDD</text>
<text x="124" y="80.9">GPIO0</text>
<text x="124" y="83.4">GPIO1</text>
<text x="133.1" y="79.9">2</text>
<text x="133.1" y="82.4">3</text>
<text x="71.4" y="85">53</text>
<text x="71.4" y="87.5">55</text>
<text x="74.7" y="85.9">QSPI_SD0</text>
<text x="74.7" y="88.5">QSPI_SD1</text>
<text x="124" y="85.9">GPIO2</text>
<text x="124" y="88.5">GPIO3</text>
<text x="133.1" y="85">4</text>
<text x="133.1" y="87.5">5</text>
<text x="71.4" y="92.6">51</text>
<text x="71.4" y="90">54</text>
<text x="74.7" y="93.6">QSPI_SD3</text>
<text x="74.7" y="91">QSPI_SD2</text>
<text x="124" y="91">GPIO4</text>
<text x="124" y="93.6">GPIO5</text>
<text x="133.1" y="90">6</text>
<text x="133.1" y="92.6">7</text>
<text x="133.1" y="95.1">8</text>
<text x="253.9" y="93.8">1</text>
<text x="256.2" y="95">CS#</text>
<text x="297.7" y="95">VCC</text>
<text x="303.7" y="93.8">8</text>
<text x="71.4" y="97.7">52</text>
<text x="74.7" y="98.6">QSPI_SCLK</text>
<text x="124" y="101.2">GPIO8</text>
<text x="124" y="96.1">GPIO6</text>
<text x="124" y="98.6">GPIO7</text>
<text x="131.8" y="100.2">11</text>
<text x="133.1" y="97.7">9</text>
<text x="253.9" y="96.3">2</text>
<text x="253.9" y="98.8">3</text>
<text x="253.9" y="101.4">4</text>
<text x="256.2" y="97.6">DO(IO1)</text>
<text x="256.2" y="100.1">WP#(IO2)</text>
<text x="277.3" y="97.6">HOLD# or RESET#(IO3)</text>
<text x="298.1" y="100.1">CLK</text>
<text x="303.7" y="101.4">5</text>
<text x="303.7" y="98.8">6</text>
<text x="303.7" y="96.3">7</text>
<text x="122.7" y="106.3">GPIO10</text>
<text x="124" y="103.7">GPIO9</text>
<text x="131.8" y="102.7">12</text>
<text x="131.8" y="105.3">13</text>
<text x="131.8" y="107.8">14</text>
<text x="256.2" y="102.6">GND</text>
<text x="295" y="102.6">DI(IO0)</text>
<text x="122.7" y="108.8">GPIO11</text>
<text x="122.7" y="111.3">GPIO12</text>
<text x="122.7" y="113.9">GPIO13</text>
<text x="131.8" y="110.4">15</text>
<text x="131.8" y="112.9">16</text>
<text x="71.4" y="115.4">20</text>
<text x="74.7" y="116.4">XIN</text>
<text x="122.7" y="116.4">GPIO14</text>
<text x="122.7" y="119">GPIO15</text>
<text x="131.8" y="115.4">17</text>
<text x="131.8" y="118">18</text>
<text x="71.4" y="120.5">21</text>
<text x="74.7" y="121.5">XOUT</text>
<text x="122.7" y="121.5">GPIO16</text>
<text x="122.7" y="124">GPIO17</text>
<text x="131.8" y="120.5">27</text>
<text x="131.8" y="123.1">28</text>
<text x="131.8" y="125.6">29</text>
<text x="122.7" y="126.6">GPIO18</text>
<text x="122.7" y="129.1">GPIO19</text>
<text x="122.7" y="131.7">GPIO20</text>
<text x="131.8" y="128.1">30</text>
<text x="131.8" y="130.7">31</text>
<text x="71.4" y="133.2">26</text>
<text x="74.7" y="134.2">RUN</text>
<text x="122.7" y="134.2">GPIO21</text>
<text x="122.7" y="136.7">GPIO22</text>
<text x="131.8" y="133.2">32</text>
<text x="131.8" y="135.8">34</text>
<text x="53.3" y="140.7">2</text>
<text x="59.7" y="140.7">1</text>
<text x="122.7" y="139.3">GPIO23</text>
<text x="122.7" y="141.8">GPIO24</text>
<text x="131.8" y="138.3">35</text>
<text x="131.8" y="140.8">36</text>
<text x="131.8" y="143.4">37</text>
<text x="71.4" y="145.9">24</text>
<text x="71.4" y="148.5">25</text>
<text x="74.7" y="146.9">SWCLK</text>
<text x="74.7" y="149.4">SWD</text>
<text x="115.3" y="149.4">GPIO26_ADC0</text>
<text x="122.7" y="144.4">GPIO25</text>
<text x="131.8" y="148.5">38</text>
<text x="115.3" y="152">GPIO27_ADC1</text>
<text x="115.3" y="154.5">GPIO28_ADC2</text>
<text x="131.8" y="151">39</text>
<text x="131.8" y="153.5">40</text>
<text x="217.2" y="156">4</text>
<text x="228.6" y="156">3</text>
<text x="91.9" y="160.6" transform="rotate(-90 91.9 160.6)">TESTEN</text>
<text x="104.6" y="160.6" transform="rotate(-90 104.6 160.6)">GND</text>
<text x="115.3" y="157.1">GPIO29_ADC3</text>
<text x="131.8" y="156.1">41</text>
<text x="217.2" y="161.1">1</text>
<text x="228.6" y="161.1">2</text>
<text x="91" y="163.9" transform="rotate(-90 91 163.9)">19</text>
<text x="103.7" y="163.9" transform="rotate(-90 103.7 163.9)">57</text>
<text x="121.8" y="173.8">1</text>
<text x="159.9" y="170">1</text>
<text x="159.9" y="172.5">2</text>
<text x="162.2" y="171.2">1</text>
<text x="162.2" y="173.8">2</text>
<text x="121.8" y="176.3">2</text>
<text x="121.8" y="178.8">3</text>
<text x="124.1" y="175">1</text>
<text x="124.1" y="177.6">2</text>
<text x="159.9" y="175">3</text>
<text x="159.9" y="177.6">4</text>
<text x="162.2" y="176.3">3</text>
<text x="162.2" y="178.8">4</text>
<text x="121.8" y="181.4">4</text>
<text x="121.8" y="183.9">5</text>
<text x="124.1" y="180.1">3</text>
<text x="124.1" y="182.7">4</text>
<text x="124.1" y="185.2">5</text>
<text x="159.9" y="180.1">5</text>
<text x="159.9" y="182.7">6</text>
<text x="159.9" y="185.2">7</text>
<text x="162.2" y="181.4">5</text>
<text x="162.2" y="183.9">6</text>
<text x="121.8" y="186.5">6</text>
<text x="121.8" y="189">7</text>
<text x="121.8" y="191.5">8</text>
<text x="124.1" y="187.7">6</text>
<text x="124.1" y="190.3">7</text>
<text x="159.9" y="187.7">8</text>
<text x="159.9" y="190.3">9</text>
<text x="162.2" y="186.5">7</text>
<text x="162.2" y="189">8</text>
<text x="162.2" y="191.5">9</text>
<text x="120.5" y="196.6">10</text>
<text x="121.8" y="194.1">9</text>
<text x="124.1" y="192.8">8</text>
<text x="124.1" y="195.4">9</text>
<text x="124.1" y="197.9">10</text>
<text x="158.6" y="192.8">10</text>
<text x="162.2" y="194.1">10</text>
<text x="75.8" y="238.5">B1</text>
<text x="79.7" y="239.8">GND</text>
<text x="85.6" y="235.4" transform="rotate(-90 85.6 235.4)">3</text>
<text x="86.7" y="239.2" transform="rotate(-90 86.7 239.2)">SH</text>
<text x="88.2" y="235.4" transform="rotate(-90 88.2 235.4)">2</text>
<text x="89.2" y="239.2" transform="rotate(-90 89.2 239.2)">SH</text>
<text x="90.4" y="239.8">GND</text>
<text x="96.6" y="238.5">A12</text>
<text x="75.8" y="241.1">B4</text>
<text x="75.8" y="243.6">B5</text>
<text x="79.7" y="242.3">VBUS</text>
<text x="79.7" y="244.9">CC2</text>
<text x="89.3" y="242.3">VBUS</text>
<text x="89.5" y="244.9">SBU1</text>
<text x="96.6" y="243.6">A8</text>
<text x="96.6" y="241.1">A9</text>
<text x="161.1" y="241.1">1</text>
<text x="161.1" y="243.6">2</text>
<text x="163.5" y="242.3">GND</text>
<text x="163.5" y="244.9">VOUT</text>
<text x="173" y="244.9">VOUT</text>
<text x="180.5" y="243.6">4</text>
<text x="75.8" y="246.2">B6</text>
<text x="75.8" y="248.7">B7</text>
<text x="75.8" y="251.2">B8</text>
<text x="79.7" y="247.4">DP2</text>
<text x="79.7" y="250">DN2</text>
<text x="91" y="247.4">DN1</text>
<text x="91.1" y="250">DP1</text>
<text x="96.6" y="251.2">A5</text>
<text x="96.6" y="248.7">A6</text>
<text x="96.6" y="246.2">A7</text>
<text x="161.1" y="246.2">3</text>
<text x="163.5" y="247.4">VIN</text>
<text x="74.5" y="256.3">B12</text>
<text x="75.8" y="253.8">B9</text>
<text x="79.7" y="252.5">SBU2</text>
<text x="79.7" y="255">VBUS</text>
<text x="79.7" y="257.6">GND</text>
<text x="89.3" y="255">VBUS</text>
<text x="90.4" y="257.6">GND</text>
<text x="91" y="252.5">CC1</text>
<text x="96.6" y="256.3">A1</text>
<text x="96.6" y="253.8">A4</text>
<text x="85.6" y="262.1" transform="rotate(-90 85.6 262.1)">0</text>
<text x="86.7" y="260.3" transform="rotate(-90 86.7 260.3)">SH</text>
<text x="88.2" y="262.1" transform="rotate(-90 88.2 262.1)">1</text>
<text x="89.2" y="260.3" transform="rotate(-90 89.2 260.3)">SH</text>
</g>
</svg>
